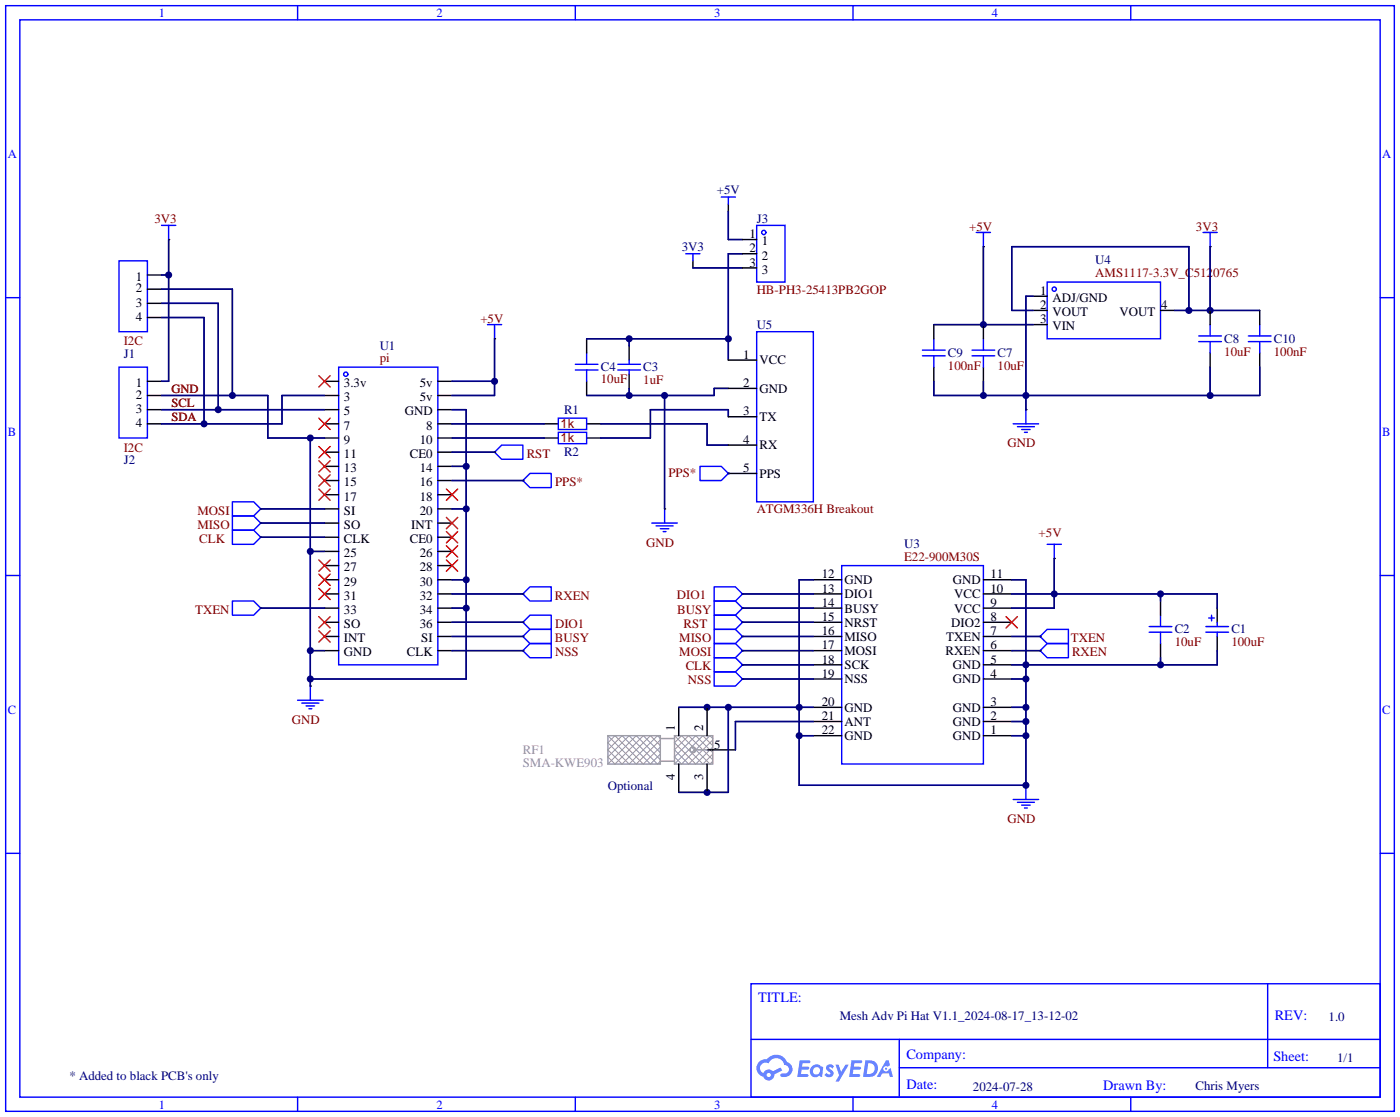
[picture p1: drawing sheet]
<svg xmlns="http://www.w3.org/2000/svg" width="251mm" height="200mm" viewBox="0 0 251 200" stroke-linecap="round" stroke-linejoin="round" font-family="sans-serif">
<g fill="none" stroke="#00f" stroke-width=".25">
<path d="M1 1h248.9v198.1h-248.9zM3.6 3.6h243.8v193h-243.8zM53.3 1v2.6M103.1 1v2.6M152.9 1v2.6M202.7 1v2.6M1 53.3h2.6M247.4 53.3h2.5M1 103.1h2.6M247.4 103.1h2.5M1 152.9h2.6M247.4 152.9h2.5"/>
<path d="M134.6 176.3h112.8v20.3h-112.8zM227.2 176.3v15M53.3 196.6v2.5M103.1 196.6v2.5M134.6 186.2h112.7M152.9 196.6v2.5M161.2 191.3h86.1M161.2 186.2v10.2M202.7 196.6v2.5"/>
</g>
<g fill="#5487ff">
<path d="M148.3 190.9l.5-.2 .4 .1 .3 .3-.3 .4a.33 .33 0 0 0-.2-.3 .33 .33 0 0 0-.4 .1l.1 .1a1.01 1.01 0 0 1 .6 1.3 .96 .96 0 0 1-1.5-.1l.3-.4 .5 .3 .3-.1-.1-.2a.88 .88 0 0 1-.5-1.3z"/>
<path d="M149.8 190.8h.5l.5 1.3 .7-1.3h.6l-1.7 3h-.6l.6-1.1z"/>
<path d="M143.3 190h.9a1.1 1.1 0 0 1 1 .1 .26 .26 0 0 1-.2 .4h-1.1l-.1 .6h1l.3 .3-.3 .3h-1.1l-.1 .8h1.2l.1 .3-.2 .2h-1.8z"/>
<path d="M152.6 190h.9a1.11 1.11 0 0 1 1 .1 .26 .26 0 0 1-.2 .4h-1.2v.6h1l.3 .3-.3 .3h-1.1l-.1 .8h1.2l.1 .3-.3 .2h-1.7z"/>
<path d="M158.8 190h.5l.2 .9-.4 .2a.5 .5 0 0 0-.7 .2 .5 .5 0 0 0 .3 .7 .5 .5 0 0 0 .6-.4l.4-.2 .4 1.6h-.6l-.2-.7h-1.2l-.3 .7h-.6z"/>
<path d="M155.1 190l-.4 3h1a1.51 1.51 0 0 0 1.7-1.5 1.51 1.51 0 0 0-1.8-1.5zM155.6 190.5a1 1 0 0 1 1.2 1 1 1 0 0 1-1.3 1h-.1z"/>
<path d="M145.6 191a1.07 1.07 0 0 0-.3 1.5 1.07 1.07 0 0 0 1.5 .2l.6 .3 .2-1.7-.1-.1-.3-.1a1.02 1.02 0 0 0-1.6-.1zM145.6 191.9a.7 .7 0 0 1 1.4 0 .7 .7 0 0 1-1.4 0z"/>
<path d="M136.1 190.3a1.58 1.58 0 0 0 .7 2.6 1.01 1.01 0 0 0 1.2 .7 1.01 1.01 0 0 0 .8-1.1l1.4-.7-.3-.5-1.3 .7a1.03 1.03 0 0 0-1.8 .3 1 1 0 0 1-.4-1.4 1 1 0 0 1 1.4-.3 1.49 1.49 0 0 1 1.5-1 1.49 1.49 0 0 1 1.3 1.2 .82 .82 0 0 1 .8 1.1 .82 .82 0 0 1-1.2 .5 .31 .31 0 0 0-.3 .3 .31 .31 0 0 0 .3 .3 1.43 1.43 0 0 0 1.8-.9 1.43 1.43 0 0 0-.9-1.8 2.09 2.09 0 0 0-3.6-.5l-.9 .1zM137.4 192.6a.4 .4 0 0 1 .8 0 .4 .4 0 0 1-.8 0z"/>
<circle cx="158.8" cy="191.5" r=".19"/>
</g>
<g fill="none" stroke="#00f" stroke-width=".25">
<path d="M60.7 65.8h17.8v53.3h-17.8zM41.7 95h3.8l1.2 1.3-1.2 1.2h-3.8zM41.7 92.5h3.8l1.2 1.2-1.2 1.3h-3.8zM41.7 89.9h3.8l1.2 1.3-1.2 1.3h-3.8zM116.8 93.7h4.6M117.6 94.2h3M118.4 94.7h1.5M118.9 95.2h.5M119.1 91.2v2.5M128 105.2h3.8l1.3 1.2-1.3 1.3h-3.8zM128 107.7h3.8l1.3 1.3-1.3 1.2h-3.8zM128 117.9h3.8l1.3 1.2-1.3 1.3h-3.8z"/>
<path d="M128 112.8h3.8l1.3 1.2-1.3 1.3h-3.8zM150.9 101.3h25.4v35.6h-25.4zM53.3 125.5h4.6M54.1 126h3M54.9 126.5h1.5M55.4 127h.5M55.6 122.9v2.6M181.6 143.3h4.6M182.4 143.8h3M183.1 144.3h1.6M183.6 144.8h.5M183.9 140.7v2.6"/>
<circle cx="62" cy="67.1" r=".38"/>
</g>
<g fill="none" stroke="#000" stroke-width=".25">
<path d="M58.2 68.3h2.5M58.2 70.9h2.5M58.2 73.4h2.5M58.2 75.9h2.5M58.2 78.5h2.5M78.5 68.3h2.5M78.5 70.9h2.5M78.5 73.4h2.5M78.5 75.9h2.5M78.5 78.5h2.5M46.7 96.3h.1M46.7 93.7h.1"/>
<path d="M46.7 91.2h.1M58.2 81h2.5M58.2 83.6h2.5M58.2 86.1h2.5M58.2 98.8h2.5M58.2 88.6h2.5M58.2 96.3h2.5M58.2 91.2h2.5M58.2 93.7h2.5M78.5 81h2.5M78.5 83.6h2.5M78.5 86.1h2.5"/>
<path d="M78.5 98.8h2.5M78.5 88.6h2.5M78.5 96.3h2.5M78.5 91.2h2.5M78.5 93.7h2.5M119.1 91.2h.1M58.2 116.6h2.5M58.2 114h2.5M58.2 111.5h2.5M58.2 109h2.5M58.2 106.4h2.5M58.2 103.9h2.5"/>
<path d="M58.2 101.3h2.5M78.5 116.6h2.5M78.5 114h2.5M78.5 111.5h2.5M78.5 109h2.5M78.5 106.4h2.5M78.5 103.9h2.5M78.5 101.3h2.5M133.1 106.4h.1M133.1 109h.1M133.1 119.1h.1M133.1 114h.1"/>
<path d="M145.8 116.6h5.1M145.8 114h5.1M145.8 111.5h5.1M145.8 109h5.1M145.8 106.4h5.1M145.8 103.9h5.1M145.8 119.1h5.1M176.3 116.6h5.1M176.3 114h5.1M176.3 111.5h5.1M176.3 109h5.1M176.3 106.4h5.1"/>
<path d="M176.3 103.9h5.1M176.3 119.1h5.1M55.6 122.9h.1M145.8 131.8h5.1M145.8 129.3h5.1M145.8 126.7h5.1M145.8 121.7h5.1M176.3 131.8h5.1M176.3 129.3h5.1M176.3 126.7h5.1M176.3 121.7h5.1M183.9 140.7h.1"/>
</g>
<g fill="none" stroke="#f00" stroke-width=".25">
<path d="M57.1 67.3l2.1 2M57.1 74.9l2.1 2.1M59.2 67.3l-2.1 2M59.2 74.9l-2.1 2.1M57.1 80l2.1 2M57.1 82.5l2.1 2.1M57.1 85.1l2.1 2M57.1 87.6l2.1 2.1M59.2 80l-2.1 2M59.2 82.5l-2.1 2.1M59.2 85.1l-2.1 2M59.2 87.6l-2.1 2.1"/>
<path d="M80 97.8l2 2M80 95.2l2 2.1M80 92.7l2 2M80 87.6l2 2.1M82 97.8l-2 2M82 95.2l-2 2.1M82 92.7l-2 2M82 87.6l-2 2.1M57.1 100.3l2.1 2.1M57.1 102.9l2.1 2M57.1 105.4l2.1 2M57.1 110.5l2.1 2"/>
<path d="M57.1 113l2.1 2.1M59.2 110.5l-2.1 2M59.2 100.3l-2.1 2.1M59.2 102.9l-2.1 2M59.2 105.4l-2.1 2M59.2 113l-2.1 2.1M80 100.3l2 2.1M82 100.3l-2 2.1M180.3 110.5l2.1 2M182.4 110.5l-2.1 2"/>
</g>
<g fill="#000080">
<circle cx="143.3" cy="131.8" r=".63"/>
<circle cx="143.3" cy="126.7" r=".63"/>
<circle cx="130.6" cy="126.7" r=".63"/>
<circle cx="126.7" cy="142" r=".63"/>
<circle cx="126.7" cy="126.7" r=".63"/>
<circle cx="183.9" cy="140.7" r=".63"/>
<circle cx="183.9" cy="131.8" r=".63"/>
<circle cx="183.9" cy="129.3" r=".63"/>
<circle cx="183.9" cy="126.7" r=".63"/>
<circle cx="183.9" cy="121.7" r=".63"/>
<circle cx="183.9" cy="119.1" r=".63"/>
<circle cx="208" cy="119.1" r=".63"/>
<circle cx="189" cy="106.4" r=".63"/>
<circle cx="208" cy="106.4" r=".63"/>
<circle cx="41.7" cy="70.9" r=".63"/>
<circle cx="55.6" cy="78.5" r=".63"/>
<circle cx="55.6" cy="98.8" r=".63"/>
<circle cx="55.6" cy="116.6" r=".63"/>
<circle cx="55.6" cy="121.7" r=".63"/>
<circle cx="83.6" cy="109" r=".63"/>
<circle cx="83.6" cy="103.9" r=".63"/>
<circle cx="83.6" cy="91.2" r=".63"/>
<circle cx="83.6" cy="83.6" r=".63"/>
<circle cx="88.6" cy="68.3" r=".63"/>
<circle cx="119.1" cy="70.9" r=".63"/>
<circle cx="112.8" cy="70.9" r=".63"/>
<circle cx="112.8" cy="60.7" r=".63"/>
<circle cx="130.6" cy="60.7" r=".63"/>
<circle cx="39.1" cy="73.4" r=".63"/>
<circle cx="36.6" cy="75.9" r=".63"/>
<circle cx="216.9" cy="55.6" r=".63"/>
<circle cx="213.1" cy="55.6" r=".63"/>
<circle cx="183.9" cy="70.9" r=".63"/>
<circle cx="176.3" cy="70.9" r=".63"/>
<circle cx="216.9" cy="70.9" r=".63"/>
<circle cx="176.3" cy="58.2" r=".63"/>
<circle cx="30.2" cy="49.3" r=".63"/>
</g>
<g fill="none" stroke="#00f" stroke-width=".25">
<path d="M129.3 35.3h2.5M130.6 35.3v1.3M21.3 46.7h5.1v12.7h-5.1zM29 40.4h2.5M30.2 40.4v2.5M87.4 58.2h2.5M88.6 58.2v2.5M122.9 45.5h2.6M124.2 45.5v1.2M135.6 40.4h5.1v10.1h-5.1zM135.6 59.4h10.2v30.5h-10.2zM175 41.7h2.5"/>
<path d="M176.3 41.7v2.5M187.7 50.5h20.3v10.2h-20.3zM215.6 41.7h2.6M216.9 41.7v2.5M216.9 58.2v2M225.8 58.2v2M21.3 65.8h5.1v12.7h-5.1zM100.1 74.9h5.1v2.1h-5.1zM100.1 77.5h5.1v2h-5.1zM103.1 66.3h4.1M103.1 65.3h4.1M105.2 63.2v2.1"/>
<path d="M105.2 66.3v2M110.7 66.3h4.1M110.7 65.3h4.1M112.8 64.5v.8M112.8 66.3v.8M165.4 63.8h4M165.4 62.7h4M167.4 60.7v2M167.4 63.8v2M174.2 63.8h4.1M174.2 62.7h4.1M176.3 60.7v2"/>
<path d="M176.3 63.8v2M181.6 75.9h4.6M182.4 76.5h3M183.1 77h1.6M183.6 77.5h.5M183.9 73.4v2.5M214.9 61.2h4M214.9 60.2h4M216.9 61.2v2M223.8 61.2h4M223.8 60.2h4M225.8 61.2v2"/>
<path d="M88.6 81l1.3-1.2h3.8v2.5h-3.8zM95 84.8h3.8v2.6h-3.8l-1.3-1.3zM125.5 83.6h3.8l1.3 1.2-1.3 1.3h-3.8zM187.7 97.5h2.5M189 97.5v2.6M41.7 107.7h3.8l1.2 1.3-1.2 1.2h-3.8zM93.7 111.5l1.3-1.3h3.8v2.6h-3.8zM93.7 114l1.3-1.2h3.8v2.5h-3.8zM93.7 116.6l1.3-1.3h3.8v2.6h-3.8zM93.7 106.4l1.3-1.2h3.8v2.5h-3.8zM128 115.3h3.8l1.3 1.3-1.3 1.3h-3.8zM128 110.2h3.8l1.3 1.3-1.3 1.3h-3.8z"/>
<path d="M186.4 116.6l1.3-1.3h3.8v2.6h-3.8zM186.4 114l1.3-1.2h3.8v2.5h-3.8zM206 113.3h4.1M206 112.3h4.1M208 110.2v2.1M208 113.3v2M216.2 113.3h4M216.2 112.3h4M216.7 110.7h1M217.2 110.2v1.1M218.2 111.5v.8M218.2 113.3v.7"/>
<path d="M128 120.4h3.8l1.3 1.3-1.3 1.2h-3.8z"/>
<circle cx="136.9" cy="41.7" r=".38"/>
<circle cx="189" cy="51.8" r=".38"/>
</g>
<g fill="none" stroke="#000" stroke-width=".25">
<path d="M130.6 36.6v1.2M26.4 49.3h2.6M26.4 51.8h2.6M26.4 54.4h2.6M26.4 56.9h2.6M30.2 42.9h.1M124.2 46.7v1.3M133.1 42.9h2.5M133.1 45.5h2.5M133.1 48h2.5M167.4 58.2v2.5M176.3 44.2h.1"/>
<path d="M176.3 58.2v2.5M185.2 53.1h2.5M185.2 55.6h2.5M185.2 58.2h2.5M208 55.6h2.6M216.9 44.2h.1M216.9 55.6v2.6M225.8 55.6v2.6M26.4 75.9h2.6M26.4 68.3h2.6M26.4 70.9h2.6M26.4 73.4h2.6"/>
<path d="M88.6 60.7h.1M97.5 75.9h2.6M97.5 78.5h2.6M105.2 75.9h2.5M105.2 78.5h2.5M105.2 60.7v2.5M105.2 68.3v2.6M112.8 62v2.5M112.8 67.1v2.5M130.6 69.6h5M130.6 74.7h5M130.6 79.8h5"/>
<path d="M130.6 64.5h5M167.4 65.8v2.5M176.3 65.8v2.5M183.9 73.4h.1M216.9 63.2v2.6M225.8 63.2v2.6M88.6 81h.1M93.7 86.1h.1M130.6 84.8h.1M130.6 84.8h5M46.7 109h.1M93.7 111.5h.1"/>
<path d="M93.7 114h.1M93.7 116.6h.1M93.7 106.4h.1M133.1 116.6h.1M133.1 111.5h.1M186.4 116.6h.1M186.4 114h.1M189 100.1h.1M208 107.7v2.5M208 115.3v2.6M218.2 109v2.5M218.2 114v2.6"/>
<path d="M121.7 126.7v5.1M121.7 136.9v5.1M126.7 126.7v5.1M126.7 136.9v5.1M126.7 134.4h5.1M133.1 121.7h.1"/>
</g>
<path d="M109 131.8l5 5.1 4.4-4.3M118.4 132.3l-.5-.5-5.1 5.1-3.8-3.8 1.2-1.3 5.1 5.1 3.1-3M118.4 133.6l-1.8-1.8-5.1 5.1-2.5-2.5 2.5-2.6 5.1 5.1 1.8-1.8M118.4 134.9l-3.1-3.1-5.1 5.1-1.2-1.3 3.8-3.8 5.1 5.1 .5-.5M118.4 136.1l-4.4-4.3-5 5.1M120.9 131.8l5.1 5.1 1.8-1.8M124 133.9l.7 .7M124.7 134.2l-.7 .6M127.8 133.9l-3.1 3-3.8-3.8 1.3-1.3 5.1 5.1 .5-.5M127.8 132.6l-4.4 4.3-2.5-2.5 2.5-2.6 4.4 4.3M127.8 132.3l-.5-.5-5.1 5.1-1.3-1.3 3.8-3.8 3.1 3.1M127.8 133.6l-1.8-1.8-5.1 5.1" fill="none" stroke="#999" stroke-width=".18"/>
<g fill="none" stroke="#999" stroke-width=".25">
<path d="M109 131.8h9.4v5.1h-9.4zM118.4 132.3h2.5M118.4 136.4h2.5M120.9 131.8h6.9v5.1h-6.9zM124.7 134.4h2"/>
<circle cx="124.2" cy="134.4" r=".51"/>
</g>
<g fill="none" stroke="#000080" stroke-width=".25">
<path d="M130.6 37.8v5.1h2.5M29 51.8h12.7v19.1M29 54.4h10.1v19M29 56.9h7.6v19M29 49.3h1.2M30.2 42.9v25.4h-1.2M124.2 48h8.9M133.1 45.5h-2.5v19M167.4 58.2h17.8M176.3 44.2v14M185.2 53.1h-1.3v20.3M185.2 55.6h-3.8v-11.4h31.7v11.4"/>
<path d="M210.6 55.6h15.2M216.9 44.2v11.4M29 70.9h19v7.6h10.2M29 73.4h29.2M55.6 78.5v44.4M58.2 70.9h-7.7v5h-21.5M81 73.4h2.6v48.3h-28M81 75.9h16.5M81 78.5h16.5M81 68.3h7.6M88.6 60.7v10.2h-7.6M105.2 60.7h25.4"/>
<path d="M107.7 75.9h19v3.9h3.9M112.8 60.7v1.3M112.8 69.6v1.3M119.1 70.9v20.3M130.6 74.7v-1.3h-14v5.1h-8.9M130.6 69.6h-2.6v1.3h-22.8M176.3 68.3v2.6M216.9 65.8v5.1M225.8 65.8v5.1h-58.4v-2.6M46.7 91.2h11.5M46.7 96.3h11.5M46.7 93.7h11.5"/>
<path d="M55.6 98.8h2.6M81 83.6h2.6M81 91.2h2.6M81 81h7.6M81 86.1h12.7M130.6 84.8h.1M46.7 109h11.5M55.6 116.6h2.6M81 103.9h2.6M81 109h2.6M81 106.4h12.7M81 111.5h12.7"/>
<path d="M81 114h12.7M81 116.6h12.7M133.1 119.1h12.7M133.1 109h12.7M133.1 106.4h12.7M133.1 111.5h12.7M133.1 114h12.7M133.1 116.6h12.7M145.8 103.9h-2.5v36.8h40.6v-36.8h-2.5M181.4 106.4h36.8v2.6M181.4 114h5M181.4 116.6h5"/>
<path d="M189 100.1v8.9h-7.6M208 106.4v1.3M208 117.9v1.2M218.2 116.6v2.5h-36.8M121.7 126.7h24.1M130.6 126.7v15.3h-8.9M133.1 121.7h12.7M143.3 131.8h2.5M145.8 129.3h-14v5.1M181.4 131.8h2.5M181.4 126.7h2.5M181.4 121.7h2.5"/>
<path d="M181.4 129.3h2.5"/>
</g>
<g font-size="2.6" fill="#00f">
<text x="135.9" y="179.5">TITLE:</text>
<text x="228.5" y="182.8">REV:</text>
<text x="162.5" y="189.7">Company:</text>
<text x="228.3" y="190.1">Sheet:</text>
<text x="162.5" y="195.2">Date:</text>
<text x="197.8" y="195.3">Drawn By:</text>
</g>
<g font-size="2.3" fill="#000080">
<text x="128.5" y="34.8">+5V</text>
<text x="135.6" y="39.9">J3</text>
<text x="122.2" y="45">3V3</text>
<text x="196.3" y="47.4">U4</text>
<text x="135.6" y="59">U5</text>
<text x="22.2" y="64.1">J1</text>
<text x="68.1" y="62.8">U1</text>
<text x="169.9" y="63.9">C9</text>
<text x="178.8" y="63.9">C7</text>
<text x="219.5" y="61.4">C8</text>
<text x="228.3" y="61.4">C10</text>
<text x="107.7" y="66.4">C4</text>
<text x="115.3" y="66.5">C3</text>
<text x="101.1" y="74.1">R1</text>
<text x="22.2" y="83.2">J2</text>
<text x="101.1" y="81.7">R2</text>
<text x="162.1" y="98.1">U3</text>
<text x="210.6" y="113.4">C2</text>
<text x="220.7" y="113.5">C1</text>
<text x="109" y="141.5">Optional</text>
<text x="150.5" y="182.8">Mesh Adv Pi Hat V1.1_2024-08-17_13-12-02</text>
<text x="238.2" y="182.9">1.0</text>
<text x="239.7" y="190.4">1/1</text>
<text x="12.4" y="193.6">* Added to black PCB's only</text>
<text x="174.4" y="195.4">2024-07-28</text>
<text x="214.3" y="195.4">Chris Myers</text>
</g>
<g font-size="2.3" fill="#800000">
<text x="27.7" y="40">3V3</text>
<text x="173.7" y="41.3">+5V</text>
<text x="214.4" y="41.3">3V3</text>
<text x="135.6" y="52.6">HB-PH3-25413PB2GOP</text>
<text x="196.3" y="49.7">AMS1117-3.3V_C5120765</text>
<text x="86.1" y="57.8">+5V</text>
<text x="22.2" y="61.9">I2C</text>
<text x="68.1" y="64.9">pi</text>
<text x="219.5" y="63.7">10uF</text>
<text x="228.3" y="63.7">100nF</text>
<text x="107.7" y="68.7">10uF</text>
<text x="115.3" y="68.8">1uF</text>
<text x="169.9" y="66.3">100nF</text>
<text x="178.8" y="66.3">10uF</text>
<text x="100.5" y="76.6">1k</text>
<text x="22.2" y="80.9">I2C</text>
<text x="94.4" y="82.1">RST</text>
<text x="100.5" y="79.2">1k</text>
<text x="180.6" y="80.2">GND</text>
<text x="99.5" y="87.1">PPS*</text>
<text x="119.8" y="85.4">PPS*</text>
<text x="35.4" y="94.7">MISO</text>
<text x="35.4" y="92.2">MOSI</text>
<text x="135.6" y="92">ATGM336H Breakout</text>
<text x="35.7" y="97.3">CLK</text>
<text x="115.8" y="98">GND</text>
<text x="162.1" y="100.5">E22-900M30S</text>
<text x="186.2" y="96.2">+5V</text>
<text x="99.5" y="107.5">RXEN</text>
<text x="121.3" y="107.4">DIO1</text>
<text x="35" y="110">TXEN</text>
<text x="99.5" y="112.5">DIO1</text>
<text x="121.4" y="110">BUSY</text>
<text x="122.5" y="112.5">RST</text>
<text x="99.5" y="115.1">BUSY</text>
<text x="99.5" y="117.6">NSS</text>
<text x="121.8" y="115.1">MISO</text>
<text x="121.8" y="117.6">MOSI</text>
<text x="192" y="115">TXEN</text>
<text x="192.2" y="117.6">RXEN</text>
<text x="210.6" y="115.7">10uF</text>
<text x="220.7" y="115.8">100uF</text>
<text x="122.9" y="120.1">CLK</text>
<text x="123.3" y="122.6">NSS</text>
<text x="52.3" y="129.7">GND</text>
<text x="180.6" y="147.5">GND</text>
</g>
<g font-size="2.3">
<text x="134.4" y="42.7">1</text>
<text x="134.4" y="45.2">2</text>
<text x="134.4" y="47.8">3</text>
<text x="136.6" y="44">1</text>
<text x="136.6" y="46.5">2</text>
<text x="24.3" y="50.4">1</text>
<text x="24.3" y="52.4">2</text>
<text x="136.6" y="49">3</text>
<text x="186.4" y="52.9">1</text>
<text x="24.3" y="54.9">3</text>
<text x="24.3" y="57.5">4</text>
<text x="186.4" y="55.4">2</text>
<text x="186.4" y="57.9">3</text>
<text x="188.6" y="54.1">ADJ/GND</text>
<text x="188.6" y="56.7">VOUT</text>
<text x="188.6" y="59.2">VIN</text>
<text x="200.7" y="56.7">VOUT</text>
<text x="208.2" y="55.4">4</text>
<text x="133.2" y="64.3">1</text>
<text x="136.1" y="65.3">VCC</text>
<text x="24.3" y="69.4">1</text>
<text x="24.3" y="71.4">2</text>
<text x="61.6" y="69.4">3.3v</text>
<text x="61.6" y="71.9">3</text>
<text x="75.2" y="71.9">5v</text>
<text x="75.2" y="69.4">5v</text>
<text x="133.2" y="69.4">2</text>
<text x="136.1" y="70.4">GND</text>
<text x="24.3" y="74">3</text>
<text x="24.3" y="76.5">4</text>
<text x="61.6" y="74.4">5</text>
<text x="61.6" y="77">7</text>
<text x="72.6" y="74.4">GND</text>
<text x="76.4" y="77">8</text>
<text x="133.2" y="74.4">3</text>
<text x="136.1" y="75.5">TX</text>
<text x="61.6" y="79.5">9</text>
<text x="61.6" y="82.1">11</text>
<text x="73.5" y="82.1">CE0</text>
<text x="75.2" y="79.5">10</text>
<text x="133.2" y="79.5">4</text>
<text x="136.1" y="80.5">RX</text>
<text x="61.6" y="84.6">13</text>
<text x="61.6" y="87.1">15</text>
<text x="61.6" y="89.7">17</text>
<text x="75.2" y="89.7">18</text>
<text x="75.2" y="87.1">16</text>
<text x="75.2" y="84.6">14</text>
<text x="133.2" y="84.6">5</text>
<text x="136.1" y="85.6">PPS</text>
<text x="61.6" y="92.2">SI</text>
<text x="61.6" y="94.8">SO</text>
<text x="73.7" y="94.8">INT</text>
<text x="75.2" y="92.2">20</text>
<text x="61.6" y="97.3">CLK</text>
<text x="61.6" y="99.8">25</text>
<text x="73.5" y="97.3">CE0</text>
<text x="75.2" y="99.8">26</text>
<text x="61.6" y="102.4">27</text>
<text x="61.6" y="104.9">29</text>
<text x="61.6" y="107.5">31</text>
<text x="75.2" y="107.5">32</text>
<text x="75.2" y="104.9">30</text>
<text x="75.2" y="102.4">28</text>
<text x="147.3" y="103.7">12</text>
<text x="147.3" y="106.2">13</text>
<text x="151.4" y="104.7">GND</text>
<text x="151.4" y="107.2">DIO1</text>
<text x="170.8" y="104.7">GND</text>
<text x="171.1" y="107.2">VCC</text>
<text x="177.5" y="106.2">10</text>
<text x="177.5" y="103.7">11</text>
<text x="61.6" y="110">33</text>
<text x="61.6" y="112.5">SO</text>
<text x="75.2" y="112.5">36</text>
<text x="75.2" y="110">34</text>
<text x="147.3" y="108.7">14</text>
<text x="147.3" y="111.3">15</text>
<text x="147.3" y="113.8">16</text>
<text x="151.4" y="109.8">BUSY</text>
<text x="151.4" y="112.3">NRST</text>
<text x="170.5" y="112.3">DIO2</text>
<text x="171.1" y="109.8">VCC</text>
<text x="177.5" y="113.8">7</text>
<text x="177.5" y="111.3">8</text>
<text x="177.5" y="108.7">9</text>
<text x="61.6" y="115.1">INT</text>
<text x="61.6" y="117.6">GND</text>
<text x="73" y="117.6">CLK</text>
<text x="75.5" y="115.1">SI</text>
<text x="147.3" y="116.4">17</text>
<text x="147.3" y="118.9">18</text>
<text x="151.4" y="114.8">MISO</text>
<text x="151.4" y="117.4">MOSI</text>
<text x="151.4" y="119.9">SCK</text>
<text x="169.5" y="117.4">RXEN</text>
<text x="169.6" y="114.8">TXEN</text>
<text x="170.8" y="119.9">GND</text>
<text x="177.5" y="118.9">5</text>
<text x="177.5" y="116.4">6</text>
<text x="147.3" y="121.4">19</text>
<text x="151.4" y="122.5">NSS</text>
<text x="170.8" y="122.5">GND</text>
<text x="177.5" y="121.4">4</text>
<text x="120.9" y="131" transform="rotate(-90 120.9 131)">1</text>
<text x="126" y="131" transform="rotate(-90 126 131)">2</text>
<text x="147.3" y="126.5">20</text>
<text x="147.3" y="129.1">21</text>
<text x="147.3" y="131.6">22</text>
<text x="151.4" y="127.5">GND</text>
<text x="151.4" y="130.1">ANT</text>
<text x="170.8" y="130.1">GND</text>
<text x="170.8" y="127.5">GND</text>
<text x="177.5" y="131.6">1</text>
<text x="177.5" y="129.1">2</text>
<text x="177.5" y="126.5">3</text>
<text x="128" y="134.1">5</text>
<text x="151.4" y="132.6">GND</text>
<text x="170.8" y="132.6">GND</text>
<text x="120.9" y="139.8" transform="rotate(-90 120.9 139.8)">4</text>
<text x="126" y="139.8" transform="rotate(-90 126 139.8)">3</text>
</g>
<g font-size="2.3" fill="#999">
<text x="93.7" y="135.1">RF1</text>
<text x="93.7" y="137.4">SMA-KWE903</text>
</g>
<g font-size="2.2" fill="#00f">
<text x="28.4" y="3.1">1</text>
<text x="78.2" y="3.1">2</text>
<text x="128" y="3.1">3</text>
<text x="177.8" y="3.1">4</text>
<text x="1.4" y="28.3">A</text>
<text x="247.8" y="28.3">A</text>
<text x="1.4" y="78.1">B</text>
<text x="247.8" y="78.1">B</text>
<text x="1.4" y="127.9">C</text>
<text x="247.8" y="127.9">C</text>
<text x="28.4" y="198.7">1</text>
<text x="78.2" y="198.7">2</text>
<text x="128" y="198.7">3</text>
<text x="177.8" y="198.7">4</text>
</g>
<g font-size="2.2" fill="#800000">
<text x="30.7" y="70.4">GND</text>
<text x="30.7" y="73">SCL</text>
<text x="30.7" y="75.5">SDA</text>
</g>
</svg>
